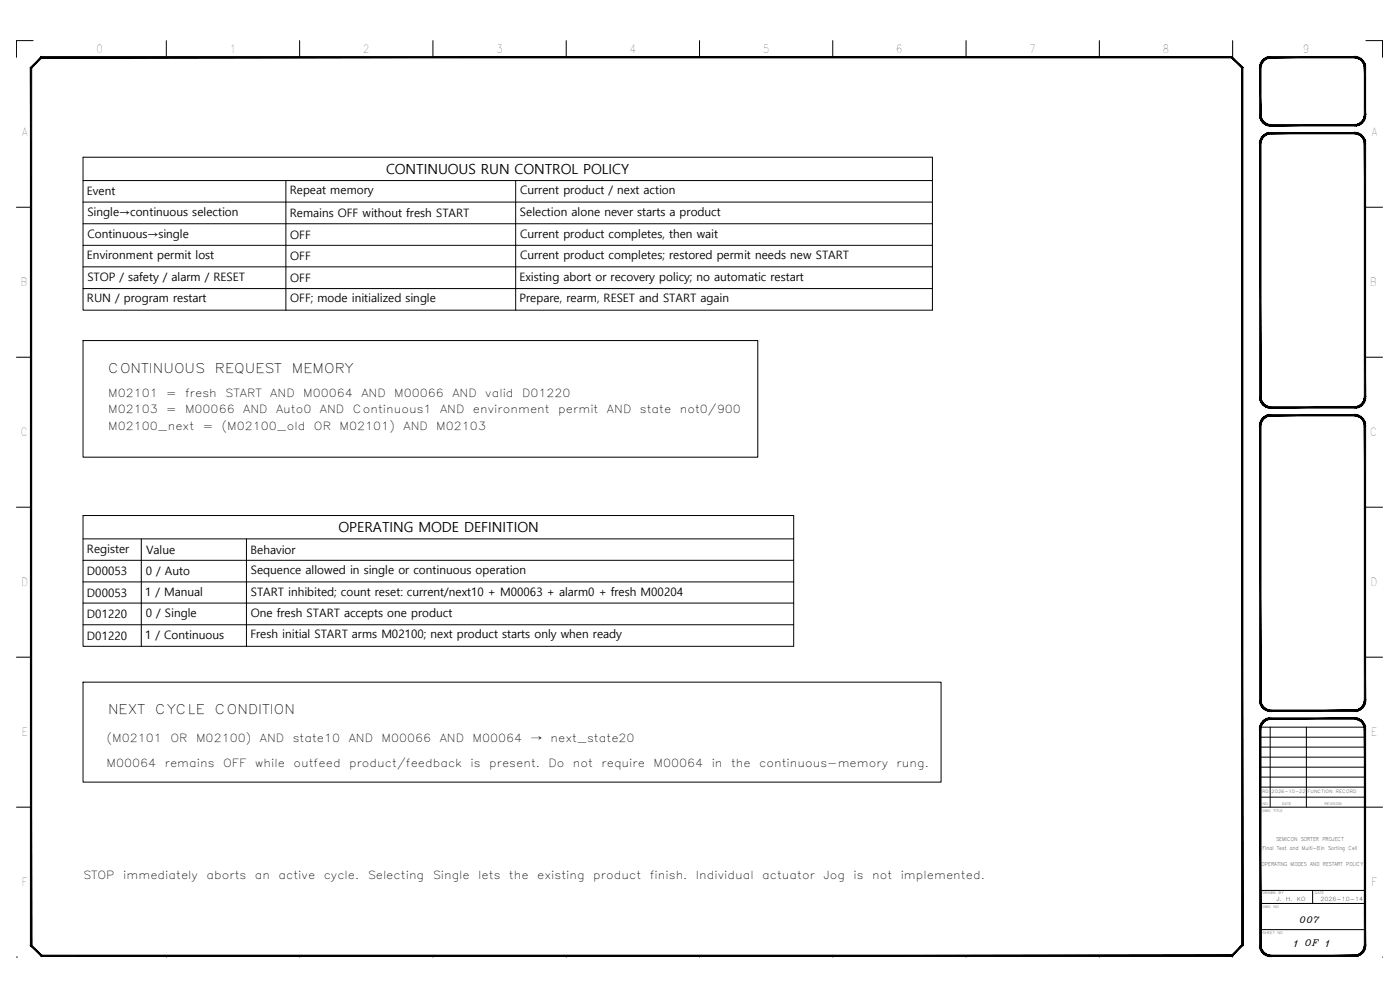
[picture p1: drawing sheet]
<svg xmlns="http://www.w3.org/2000/svg" width="420mm" height="297mm" viewBox="0 0 420 297" stroke-linecap="round" stroke-linejoin="round" font-family="sans-serif">
<g fill="none" stroke="#000" stroke-width=".3">
<path d="M9.9 12.2h-5v5M49.9 12.2v5M89.9 12.2v5M129.9 12.2v5M169.9 12.2v5M209.9 12.2v5M249.9 12.2v5M289.9 12.2v5M329.9 12.2v5M369.9 12.2v5M409.9 12.2h5v5M372.8 20.3v17.6"/>
<path d="M24.9 47.2h254.9v45.9h-254.9zM24.9 54.2h254.9M85.8 54.2v38.9M154.8 54.2v38.9M4.9 62.2h4.4M24.9 60.6h254.9M24.9 67.1h254.9M24.9 73.6h254.9M409.9 62.2h5M24.9 80.1h254.9M24.9 86.6h254.9M4.9 107.2h4.4"/>
<path d="M24.9 102.2h202.5v35h-202.5zM409.9 107.2h5M4.9 152.2h4.4M24.9 154.7h213.3v39.2h-213.3zM409.9 152.2h5M24.9 161.7h213.3M24.9 168.1h213.3M24.9 174.6h213.3M42.4 161.7v32.2M74 161.7v32.2M4.9 197.2h4.4M24.9 180.9h213.3"/>
<path d="M24.9 187.4h213.3M409.9 197.2h5M24.9 204.7h257.5v30h-257.5zM378.3 218.2h31.4M381.2 218.2v24M392.1 218.2v24M378.2 239.2h31.4M378.3 236.2h31.3M378.3 233.2h31.3M378.3 230.2h31.3M378.3 227.2h31.4M378.3 224.2h31.4"/>
<path d="M378.3 221.2h31.4M4.9 242.2h4.4M372.8 259.4v24.2M378.2 242.2h31.4M409.9 242.2h5M378.2 278.9h31.4M378.2 271.1h31.4M378.2 267.2h31.4M393.9 267.2v3.9M4.9 287.2h.1M49.9 286.8v.4M89.9 286.8v.4"/>
<path d="M129.9 286.8v.4M169.9 286.8v.4M209.9 286.8v.4M249.9 286.8v.4M289.9 286.8v.4M329.9 286.8v.4M369.9 286.5v.7M414.9 287.2h.1"/>
</g>
<g fill="#000" stroke="#000" stroke-width=".3">
<path d="M380.9 17h.5v.4zM380.9 17v.4h.5zM380.4 17.2l.5-.2v.4zM380.4 17.2l.1 .3 .4-.1zM379.9 17.3l.5-.1 .1 .3zM379.9 17.3l.2 .4 .4-.2zM379.4 17.6l.5-.3 .2 .4zM379.4 17.6l.3 .3 .4-.2zM379 18l.4-.4 .3 .3zM379 18l.3 .2 .4-.3zM379 18l.3 .2-.6 .2zM378.7 18.4l.3 .2 .3-.4zM378.7 18.4l.3 .2-.6 .2zM378.4 18.8l.4 .2 .2-.4zM378.4 18.8l.4 .2-.6 .3zM378.2 19.3l.4 .1 .2-.4zM378.2 19.3l.4 .1-.5 .4zM378.1 19.8l.4 .1 .1-.5zM378.1 19.8l.4 .1-.5 .4zM378.5 19.9l-.5 .4h.4z"/>
<path d="M381.4 17.4h25.1v-.4zM381.4 17h25.1l-25.1 .4z"/>
<path d="M378 34.5h.4l-.3 .5zM378.4 34.5l-.3 .5 .4-.1zM378.1 35l.4-.1-.3 .6zM378.5 34.9l-.3 .6 .4-.1zM378.2 35.5l.4-.1-.2 .6zM378.6 35.4l-.2 .6 .4-.2zM378.4 36l.4-.2-.1 .6zM378.8 35.8l-.1 .6 .3-.2zM378.7 36.4l.3-.2v.6zM379 36.2v.6l.3-.3zM379 36.8l.3-.3 .1 .7zM379.3 36.5l.1 .7 .3-.4zM379.7 36.8l.2 .6-.5-.2zM379.7 36.8l.2 .6 .2-.3zM380.1 37.1l.3 .5-.5-.2zM380.1 37.1l.3 .5 .1-.3zM380.5 37.3l.4 .5-.5-.2zM380.5 37.3l.4 .5v-.4zM380.9 37.4l.5 .4h-.5zM380.9 37.4l.5 .4v-.4z"/>
<path d="M378 20.3l.4 14.2v-14.2zM378 20.3l.4 14.2h-.4z"/>
<path d="M380.9 39.8h.5v.3zM380.9 39.8v.4l.5-.1zM380.4 39.9l.5-.1v.4zM380.4 39.9l.1 .4 .4-.1zM379.9 40.1l.5-.2 .1 .4zM379.9 40.1l.2 .4 .4-.2zM379.4 40.4l.5-.3 .2 .4zM379.4 40.4l.3 .3 .4-.2zM379 40.7l.4-.3 .3 .3zM379 40.7l.3 .3 .4-.3zM379 40.7l.3 .3-.6 .1zM378.7 41.1l.3 .3 .3-.4zM378.7 41.1l.3 .3-.6 .2zM378.4 41.6l.4 .2 .2-.4zM378.4 41.6l.4 .2-.6 .3zM378.2 42.1l.4 .1 .2-.4zM378.2 42.1l.4 .1-.5 .4zM378.1 42.6h.4l.1-.4zM378.1 42.6h.4l-.5 .5zM378.5 42.6l-.5 .5h.4z"/>
<path d="M381.4 37.8h25.1v-.4zM381.4 37.4h25.1l-25.1 .4z"/>
<path d="M406.5 37.4l.5 .4h-.5zM406.5 37.4l.5 .4v-.4zM407 37.4l.5 .2-.5 .2zM407 37.4l.5 .2-.1-.3zM407.4 37.3l.6 .1-.5 .2zM407.4 37.3l.6 .1-.2-.3zM407.8 37.1l.7 .1-.5 .2zM407.8 37.1l.7 .1-.3-.4zM408.2 36.8h.7l-.4 .4zM408.2 36.8h.7l-.3-.3zM408.6 36.5l.6-.1-.3 .4zM408.9 36.2l-.3 .3 .6-.1zM408.9 36.2l.6-.2-.3 .4zM409.1 35.8l-.2 .4 .6-.2zM409.1 35.8l.6-.3-.2 .5zM409.3 35.4l-.2 .4 .6-.3zM409.3 35.4l.5-.4-.1 .5zM409.4 34.9l-.1 .5 .5-.4zM409.8 34.5v.5l-.4-.1zM409.5 34.5l-.1 .4 .4-.4z"/>
<path d="M409.5 20.3l.3 14.2v-14.2zM409.5 20.3l.3 14.2h-.3z"/>
<path d="M409.8 19.8v.5h-.3zM409.4 19.9l.1 .4 .3-.5zM409.7 19.3l.1 .5-.4 .1zM409.3 19.4l.1 .5 .3-.6zM409.5 18.8l.2 .5-.4 .1zM409.1 19l.2 .4 .2-.6zM409.2 18.4l.3 .4-.4 .2zM408.9 18.6l.2 .4 .1-.6zM408.9 18l.3 .4-.3 .2zM408.9 18l-.3 .2 .3 .4zM408.5 17.6l.4 .4-.3 .2zM408.5 17.6l-.3 .3 .4 .3zM408 17.3l.5 .3-.3 .3zM408 17.3l-.2 .4 .4 .2zM407.5 17.2l.5 .1-.2 .4zM407.5 17.2l-.1 .3 .4 .2zM407 17l.5 .2-.1 .3zM407 17v.4l.4 .1zM406.5 17h.5v.4zM406.5 17v.4h.5z"/>
<path d="M378 43.1l.4 76v-76zM378 43.1l.4 76h-.4z"/>
<path d="M381.4 40.1h25.1v-.3zM381.4 39.8h25.1l-25.1 .3z"/>
<path d="M409.5 43.1l.3 76v-76zM409.5 43.1l.3 76h-.3z"/>
<path d="M409.8 42.6v.5h-.3zM409.4 42.6l.1 .5 .3-.5zM409.7 42.1l.1 .5h-.4zM409.3 42.2l.1 .4 .3-.5zM409.5 41.6l.2 .5-.4 .1zM409.1 41.8l.2 .4 .2-.6zM409.2 41.1l.3 .5-.4 .2zM408.9 41.4l.2 .4 .1-.7zM408.9 40.7l.3 .4-.3 .3zM408.9 40.7l-.3 .3 .3 .4zM408.5 40.4l.4 .3-.3 .3zM408.5 40.4l-.3 .3 .4 .3zM408 40.1l.5 .3-.3 .3zM408 40.1l-.2 .4 .4 .2zM407.5 39.9l.5 .2-.2 .4zM407.5 39.9l-.1 .4 .4 .2zM407 39.8l.5 .1-.1 .4zM407 39.8v.4l.4 .1zM406.5 39.8h.5v.4zM406.5 39.8v.3l.5 .1z"/>
<path d="M378 119.1h.4l-.3 .5zM378.4 119.1l-.3 .5h.4zM378.1 119.6h.4l-.3 .5zM378.5 119.6l-.3 .5 .4-.1zM378.2 120.1l.4-.1-.2 .6zM378.6 120l-.2 .6 .4-.2zM378.4 120.6l.4-.2-.1 .7zM378.8 120.4l-.1 .7 .3-.3zM378.7 121.1l.3-.3v.7zM379 120.8v.7l.3-.3zM379 121.5l.3-.3 .1 .6zM379.3 121.2l.1 .6 .3-.3zM379.7 121.5l.2 .6-.5-.3zM379.7 121.5l.2 .6 .2-.4zM380.1 121.7l.3 .6-.5-.2zM380.1 121.7l.3 .6 .1-.4zM380.5 121.9l.4 .5-.5-.1zM380.5 121.9l.4 .5v-.4zM380.9 122l.5 .4h-.5zM380.9 122l.5 .4v-.4z"/>
<path d="M378 127.7l.4 82.4v-82.4zM378 127.7l.4 82.4h-.4z"/>
<path d="M381.4 122v.4l25.1-.4zM381.4 122.4l25.1-.4v.4z"/>
<path d="M381.4 124.4v.4l25.1-.4zM381.4 124.8l25.1-.4v.4z"/>
<path d="M380.9 124.5l.5-.1v.4zM380.9 124.5v.3h.5zM380.4 124.6l.5-.1v.3zM380.4 124.6l.1 .3 .4-.1zM379.9 124.8l.5-.2 .1 .3zM379.9 124.8l.2 .3 .4-.2zM379.4 125l.5-.2 .2 .3zM379.4 125l.3 .4 .4-.3zM379 125.4l.4-.4 .3 .4zM379 125.4l.3 .3 .4-.3zM379 125.4l.3 .3-.6 .1zM378.7 125.8l.3 .2 .3-.3zM378.7 125.8l.3 .2-.6 .2zM378.4 126.2l.4 .2 .2-.4zM378.4 126.2l.4 .2-.6 .3zM378.2 126.7l.4 .1 .2-.4zM378.2 126.7l.4 .1-.5 .4zM378.1 127.2l.4 .1 .1-.5zM378.1 127.2l.4 .1-.5 .4zM378.5 127.3l-.5 .4h.4z"/>
<path d="M406.5 122l.5 .4h-.5zM406.5 122l.5 .4v-.4zM407 122l.5 .3-.5 .1zM407 122l.5 .3-.1-.4zM407.4 121.9l.6 .2-.5 .2zM407.4 121.9l.6 .2-.2-.4zM407.8 121.7l.7 .1-.5 .3zM407.8 121.7l.7 .1-.3-.3zM408.2 121.5h.7l-.4 .3zM408.2 121.5h.7l-.3-.3zM408.6 121.2l.6-.1-.3 .4zM408.9 120.8l-.3 .4 .6-.1zM408.9 120.8l.6-.2-.3 .5zM409.1 120.4l-.2 .4 .6-.2zM409.1 120.4l.6-.3-.2 .5zM409.3 120l-.2 .4 .6-.3zM409.3 120l.5-.4-.1 .5zM409.4 119.6l-.1 .4 .5-.4zM409.8 119.1v.5h-.4zM409.5 119.1l-.1 .5 .4-.5z"/>
<path d="M409.8 127.2v.5h-.3zM409.4 127.3l.1 .4 .3-.5zM409.7 126.7l.1 .5-.4 .1zM409.3 126.8l.1 .5 .3-.6zM409.5 126.2l.2 .5-.4 .1zM409.1 126.4l.2 .4 .2-.6zM409.2 125.8l.3 .4-.4 .2zM408.9 126l.2 .4 .1-.6zM408.9 125.4l.3 .4-.3 .2zM408.9 125.4l-.3 .3 .3 .3zM408.5 125l.4 .4-.3 .3zM408.5 125l-.3 .4 .4 .3zM408 124.8l.5 .2-.3 .4zM408 124.8l-.2 .3 .4 .3zM407.5 124.6l.5 .2-.2 .3zM407.5 124.6l-.1 .3 .4 .2zM407 124.5l.5 .1-.1 .3zM407 124.5v.3l.4 .1zM406.5 124.4l.5 .1v.3zM406.5 124.4v.4h.5z"/>
<path d="M409.5 127.7l.3 82.4v-82.4zM409.5 127.7l.3 82.4h-.3z"/>
<path d="M378 210.1h.4l-.3 .5zM378.4 210.1l-.3 .5h.4zM378.1 210.6h.4l-.3 .5zM378.5 210.6l-.3 .5 .4-.1zM378.2 211.1l.4-.1-.2 .6zM378.6 211l-.2 .6 .4-.2zM378.4 211.6l.4-.2-.1 .7zM378.8 211.4l-.1 .7 .3-.3zM378.7 212.1l.3-.3v.7zM379 211.8v.7l.3-.3zM379 212.5l.3-.3 .1 .6zM379.3 212.2l.1 .6 .3-.3zM379.7 212.5l.2 .6-.5-.3zM379.7 212.5l.2 .6 .2-.4zM380.1 212.7l.3 .6-.5-.2zM380.1 212.7l.3 .6 .1-.4zM380.5 212.9l.4 .5-.5-.1zM380.5 212.9l.4 .5v-.4zM380.9 213l.5 .4h-.5zM380.9 213l.5 .4v-.4z"/>
<path d="M378 218.7l.4 64.9v-64.9zM378 218.7l.4 64.9h-.4z"/>
<path d="M381.4 213v.4l25.1-.4zM381.4 213.4l25.1-.4v.4z"/>
<path d="M381.4 215.4v.4l25.1-.4zM381.4 215.8l25.1-.4v.4z"/>
<path d="M380.9 215.4h.5v.4zM380.9 215.4v.4h.5zM380.4 215.6l.5-.2v.4zM380.4 215.6l.1 .3 .4-.1zM379.9 215.8l.5-.2 .1 .3zM379.9 215.8l.2 .3 .4-.2zM379.4 216l.5-.2 .2 .3zM379.4 216l.3 .4 .4-.3zM379 216.4l.4-.4 .3 .4zM379 216.4l.3 .3 .4-.3zM379 216.4l.3 .3-.6 .1zM378.7 216.8l.3 .2 .3-.3zM378.7 216.8l.3 .2-.6 .2zM378.4 217.2l.4 .2 .2-.4zM378.4 217.2l.4 .2-.6 .3zM378.2 217.7l.4 .1 .2-.4zM378.2 217.7l.4 .1-.5 .4zM378.1 218.2l.4 .1 .1-.5zM378.1 218.2l.4 .1-.5 .4zM378.5 218.3l-.5 .4h.4z"/>
<path d="M406.5 213l.5 .4h-.5zM406.5 213l.5 .4v-.4zM407 213l.5 .3-.5 .1zM407 213l.5 .3-.1-.4zM407.4 212.9l.6 .2-.5 .2zM407.4 212.9l.6 .2-.2-.4zM407.8 212.7l.7 .1-.5 .3zM407.8 212.7l.7 .1-.3-.3zM408.2 212.5h.7l-.4 .3zM408.2 212.5h.7l-.3-.3zM408.6 212.2l.6-.1-.3 .4zM408.9 211.8l-.3 .4 .6-.1zM408.9 211.8l.6-.2-.3 .5zM409.1 211.4l-.2 .4 .6-.2zM409.1 211.4l.6-.3-.2 .5zM409.3 211l-.2 .4 .6-.3zM409.3 211l.5-.4-.1 .5zM409.4 210.6l-.1 .4 .5-.4zM409.8 210.1v.5h-.4zM409.5 210.1l-.1 .5 .4-.5z"/>
<path d="M409.8 218.2v.5h-.3zM409.4 218.3l.1 .4 .3-.5zM409.7 217.7l.1 .5-.4 .1zM409.3 217.8l.1 .5 .3-.6zM409.5 217.2l.2 .5-.4 .1zM409.1 217.4l.2 .4 .2-.6zM409.2 216.8l.3 .4-.4 .2zM408.9 217l.2 .4 .1-.6zM408.9 216.4l.3 .4-.3 .2zM408.9 216.4l-.3 .3 .3 .3zM408.5 216l.4 .4-.3 .3zM408.5 216l-.3 .4 .4 .3zM408 215.8l.5 .2-.3 .4zM408 215.8l-.2 .3 .4 .3zM407.5 215.6l.5 .2-.2 .3zM407.5 215.6l-.1 .3 .4 .2zM407 215.4l.5 .2-.1 .3zM407 215.4v.4l.4 .1zM406.5 215.4h.5v.4zM406.5 215.4v.4h.5z"/>
<path d="M409.5 218.7l.3 64.9v-64.9zM409.5 218.7l.3 64.9h-.3z"/>
<path d="M372.6 20.4v263.2l.4 .1zM372.6 20.4l.4-.2v263.5zM369.6 17.4l3 3 .4-.2zM369.8 17l3.2 3.2-3.4-2.8zM12.5 17.4h357.1l.2-.4zM12.4 17h357.4l-357.3 .4zM12.4 17l-2.9 3.4 3-3zM12.4 17l-2.9 3.4-.4-.2zM9.1 20.2l.4 263.4v-263.2zM9.1 20.2l.4 263.4-.4 .1zM9.1 283.7l3.4 2.9-3-3zM9.1 283.7l3.4 2.9-.1 .4zM12.5 286.6l-.1 .4 357.2-.4zM12.4 287l357.2-.4 .2 .4zM369.6 286.6l.2 .4 2.8-3.4zM372.6 283.6l.4 .1-3.2 3.3z"/>
<path d="M378 283.6h.4l-.3 .6zM378.4 283.6l-.3 .6 .4-.1zM378.1 284.2l.4-.1-.3 .6zM378.5 284.1l-.3 .6 .4-.1zM378.2 284.7l.4-.1-.2 .6zM378.6 284.6l-.2 .6 .4-.2zM378.4 285.2l.4-.2-.1 .6zM378.8 285l-.1 .6 .3-.2zM378.7 285.6l.3-.2v.6zM379 285.4v.6l.3-.3zM379 286l.3-.3 .1 .6zM379.3 285.7l.1 .6 .3-.3zM379.7 286l.2 .6-.5-.3zM379.7 286l.2 .6 .2-.3zM380.1 286.3l.3 .5-.5-.2zM380.1 286.3l.3 .5 .1-.4zM380.5 286.4l.4 .5-.5-.1zM380.5 286.4l.4 .5v-.4zM380.9 286.5l.5 .5-.5-.1zM380.9 286.5l.5 .5v-.4z"/>
<path d="M381.4 286.6v.4l25.1-.4zM381.4 287l25.1-.4v.4z"/>
<path d="M406.5 286.6l.5 .3-.5 .1zM406.5 286.6l.5 .3v-.4zM407 286.5l.5 .3-.5 .1zM407 286.5l.5 .3-.1-.4zM407.4 286.4l.6 .2-.5 .2zM407.4 286.4l.6 .2-.2-.3zM407.8 286.3h.7l-.5 .3zM407.8 286.3h.7l-.3-.3zM408.2 286h.7l-.4 .3zM408.2 286h.7l-.3-.3zM408.6 285.7l.6-.1-.3 .4zM408.9 285.4l-.3 .3 .6-.1zM408.9 285.4l.6-.2-.3 .4zM409.1 285l-.2 .4 .6-.2zM409.1 285l.6-.3-.2 .5zM409.3 284.6l-.2 .4 .6-.3zM409.3 284.6l.5-.4-.1 .5zM409.4 284.1l-.1 .5 .5-.4zM409.8 283.6v.6l-.4-.1zM409.5 283.6l-.1 .5 .4-.5z"/>
</g>
<g font-size="4.2">
<text x="115.9" y="52.2">CONTINUOUS RUN CONTROL POLICY</text>
<text x="101.6" y="159.7">OPERATING MODE DEFINITION</text>
</g>
<g font-size="4">
<text x="32.4" y="112">CONTINUOUS</text>
<text x="64.5" y="112">REQUEST</text>
<text x="87.6" y="112">MEMORY</text>
<text x="32.4" y="214.4">NEXT</text>
<text x="46.6" y="214.4">CYCLE</text>
<text x="64.5" y="214.4">CONDITION</text>
</g>
<g font-size="3.5">
<text x="26.1" y="58.6">Event</text>
<text x="87" y="58.2">Repeat memory</text>
<text x="156.1" y="58.3">Current product / next action</text>
<text x="26.2" y="64.8">Single→continuous selection</text>
<text x="87" y="65.2">Remains OFF without fresh START</text>
<text x="156" y="64.8">Selection alone never starts a product</text>
<text x="26.3" y="71.3">Continuous→single</text>
<text x="87.1" y="71.6">OFF</text>
<text x="156.1" y="71.3">Current product completes, then wait</text>
<text x="26.1" y="77.8">Environment permit lost</text>
<text x="156.1" y="77.8">Current product completes; restored permit needs new START</text>
<text x="87.1" y="78.1">OFF</text>
<text x="26.2" y="84.3">STOP / safety / alarm / RESET</text>
<text x="87.1" y="84.6">OFF</text>
<text x="155.9" y="84.2">Existing abort or recovery policy; no automatic restart</text>
<text x="26.1" y="90.7">RUN / program restart</text>
<text x="87.1" y="90.7">OFF; mode initialized single</text>
<text x="155.9" y="90.7">Prepare, rearm, RESET and START again</text>
<text x="26.1" y="165.8">Register</text>
<text x="43.9" y="166.2">Value</text>
<text x="75.1" y="166.2">Behavior</text>
<text x="26.1" y="172.6">D00053</text>
<text x="43.7" y="172.4">0 / Auto</text>
<text x="75.3" y="172.3">Sequence allowed in single or continuous operation</text>
<text x="26.1" y="179">D00053</text>
<text x="43.5" y="178.9">1 / Manual</text>
<text x="75.3" y="178.9">START inhibited; count reset: current/next10 + M00063 + alarm0 + fresh M00204</text>
<text x="26.1" y="185.5">D01220</text>
<text x="43.7" y="185.1">0 / Single</text>
<text x="75.3" y="185.1">One fresh START accepts one product</text>
<text x="26.1" y="191.9">D01220</text>
<text x="43.5" y="191.8">1 / Continuous</text>
<text x="75.1" y="191.6">Fresh initial START arms M02100; next product starts only when ready</text>
</g>
<g font-size="3.4">
<text x="29" y="15.9">0</text>
<text x="69.2" y="15.9">1</text>
<text x="109" y="15.9">2</text>
<text x="149" y="15.9">3</text>
<text x="189" y="16">4</text>
<text x="229" y="15.9">5</text>
<text x="269" y="15.9">6</text>
<text x="309" y="15.9">7</text>
<text x="349" y="15.9">8</text>
<text x="391" y="15.9">9</text>
<text x="6.4" y="40.9">A</text>
<text x="411.4" y="40.9">A</text>
<text x="6.3" y="85.9">B</text>
<text x="411.3" y="85.9">B</text>
<text x="32.4" y="119">M02101</text>
<text x="49.9" y="119">=</text>
<text x="55.5" y="119">fresh</text>
<text x="67.6" y="119">START</text>
<text x="81.1" y="119">AND</text>
<text x="91" y="119">M00064</text>
<text x="108.4" y="119">AND</text>
<text x="118.3" y="119">M00066</text>
<text x="135.8" y="119">AND</text>
<text x="145.6" y="119">valid</text>
<text x="156.7" y="119">D01220</text>
<text x="32.4" y="124.1">M02103</text>
<text x="49.9" y="124.1">=</text>
<text x="55.5" y="124.1">M00066</text>
<text x="73" y="124.1">AND</text>
<text x="82.8" y="124.1">Auto0</text>
<text x="96" y="124.1">AND</text>
<text x="105.9" y="124.1">Continuous1</text>
<text x="132.1" y="124.1">AND</text>
<text x="141.9" y="124.1">environment</text>
<text x="167.5" y="124.1">permit</text>
<text x="182.2" y="124.1">AND</text>
<text x="192" y="124.1">state</text>
<text x="204" y="124.1">not0/900</text>
<text x="6.3" y="130.9">C</text>
<text x="32.4" y="129.1">M02100_next</text>
<text x="60.9" y="129.1">=</text>
<text x="66.5" y="129.1">(M02100_old</text>
<text x="94.2" y="129.1">OR</text>
<text x="101.9" y="129.1">M02101)</text>
<text x="121.1" y="129.1">AND</text>
<text x="130.9" y="129.1">M02103</text>
<text x="411.3" y="130.9">C</text>
<text x="6.4" y="175.9">D</text>
<text x="411.4" y="175.9">D</text>
<text x="6.5" y="220.9">E</text>
<text x="411.5" y="220.9">E</text>
<text x="32" y="222.6">(M02101</text>
<text x="51.1" y="222.6">OR</text>
<text x="58.8" y="222.6">M02100)</text>
<text x="78" y="222.6">AND</text>
<text x="87.9" y="222.6">state10</text>
<text x="104.7" y="222.6">AND</text>
<text x="114.5" y="222.6">M00066</text>
<text x="132" y="222.6">AND</text>
<text x="141.8" y="222.6">M00064</text>
<text x="159.3" y="222.6">→</text>
<text x="165.2" y="222.6">next_state20</text>
<text x="32" y="230.1">M00064</text>
<text x="49.4" y="230.1">remains</text>
<text x="66.9" y="230.1">OFF</text>
<text x="76.5" y="230.1">while</text>
<text x="88.1" y="230.1">outfeed</text>
<text x="104.8" y="230.1">product/feedback</text>
<text x="141.2" y="230.1">is</text>
<text x="146.8" y="230.1">present.</text>
<text x="164.6" y="230.1">Do</text>
<text x="171.9" y="230.1">not</text>
<text x="180.5" y="230.1">require</text>
<text x="196.1" y="230.1">M00064</text>
<text x="213.6" y="230.1">in</text>
<text x="219.4" y="230.1">the</text>
<text x="227.9" y="230.1">continuous-memory</text>
<text x="269.1" y="230.1">rung.</text>
<text x="24.9" y="263.9">STOP</text>
<text x="37" y="263.9">immediately</text>
<text x="62" y="263.9">aborts</text>
<text x="76.5" y="263.9">an</text>
<text x="83.6" y="263.9">active</text>
<text x="97.2" y="263.9">cycle.</text>
<text x="110.4" y="263.9">Selecting</text>
<text x="129.9" y="263.9">Single</text>
<text x="143.5" y="263.9">lets</text>
<text x="152.8" y="263.9">the</text>
<text x="161.2" y="263.9">existing</text>
<text x="178.1" y="263.9">product</text>
<text x="195" y="263.9">finish.</text>
<text x="208.8" y="263.9">Individual</text>
<text x="228.7" y="263.9">actuator</text>
<text x="247.1" y="263.9">Jog</text>
<text x="256.2" y="263.9">is</text>
<text x="261.7" y="263.9">not</text>
<text x="270.3" y="263.9">implemented.</text>
<text x="6.6" y="265.9">F</text>
<text x="411.6" y="265.9">F</text>
</g>
<g font-size="2.7">
<text x="390.1" y="276.8">007</text>
<text x="388.4" y="284">1</text>
<text x="391.7" y="283.9">OF</text>
<text x="397.9" y="284">1</text>
</g>
<g font-size="1.7">
<text x="383.1" y="270.3">J.</text>
<text x="385.9" y="270.3">H.</text>
<text x="389.2" y="270.3">KO</text>
<text x="396.3" y="270.3">2026-10-14</text>
</g>
<g font-size="1.6">
<text x="378.9" y="254.9">Final Test and Multi-Bin Sorting Cell</text>
<text x="383" y="252.4">SEMICON SORTER PROJECT</text>
<text x="378.6" y="260">OPERATING MODES AND RESTART POLICY</text>
</g>
<g font-size="1.3">
<text x="378.8" y="238">R0</text>
<text x="381.6" y="238">2026-10-22</text>
<text x="392.4" y="238.1">FUNCTION</text>
<text x="400.9" y="238.1">RECORD</text>
</g>
<g font-size="1.1">
<text x="378.9" y="243.5">DWG</text>
<text x="378.9" y="241.5">NO.</text>
<text x="382.2" y="243.5">TITLE</text>
<text x="384.8" y="241.5">DATE</text>
<text x="397.5" y="241.5">REVISION</text>
<text x="378.9" y="268.3">DRAWN</text>
<text x="383.7" y="268.3">BY</text>
<text x="394.6" y="268.3">DATE</text>
<text x="378.9" y="272.5">DWG</text>
<text x="382.2" y="272.5">NO</text>
<text x="378.9" y="280.2">SHEET</text>
<text x="383.4" y="280.2">NO</text>
</g>
</svg>
